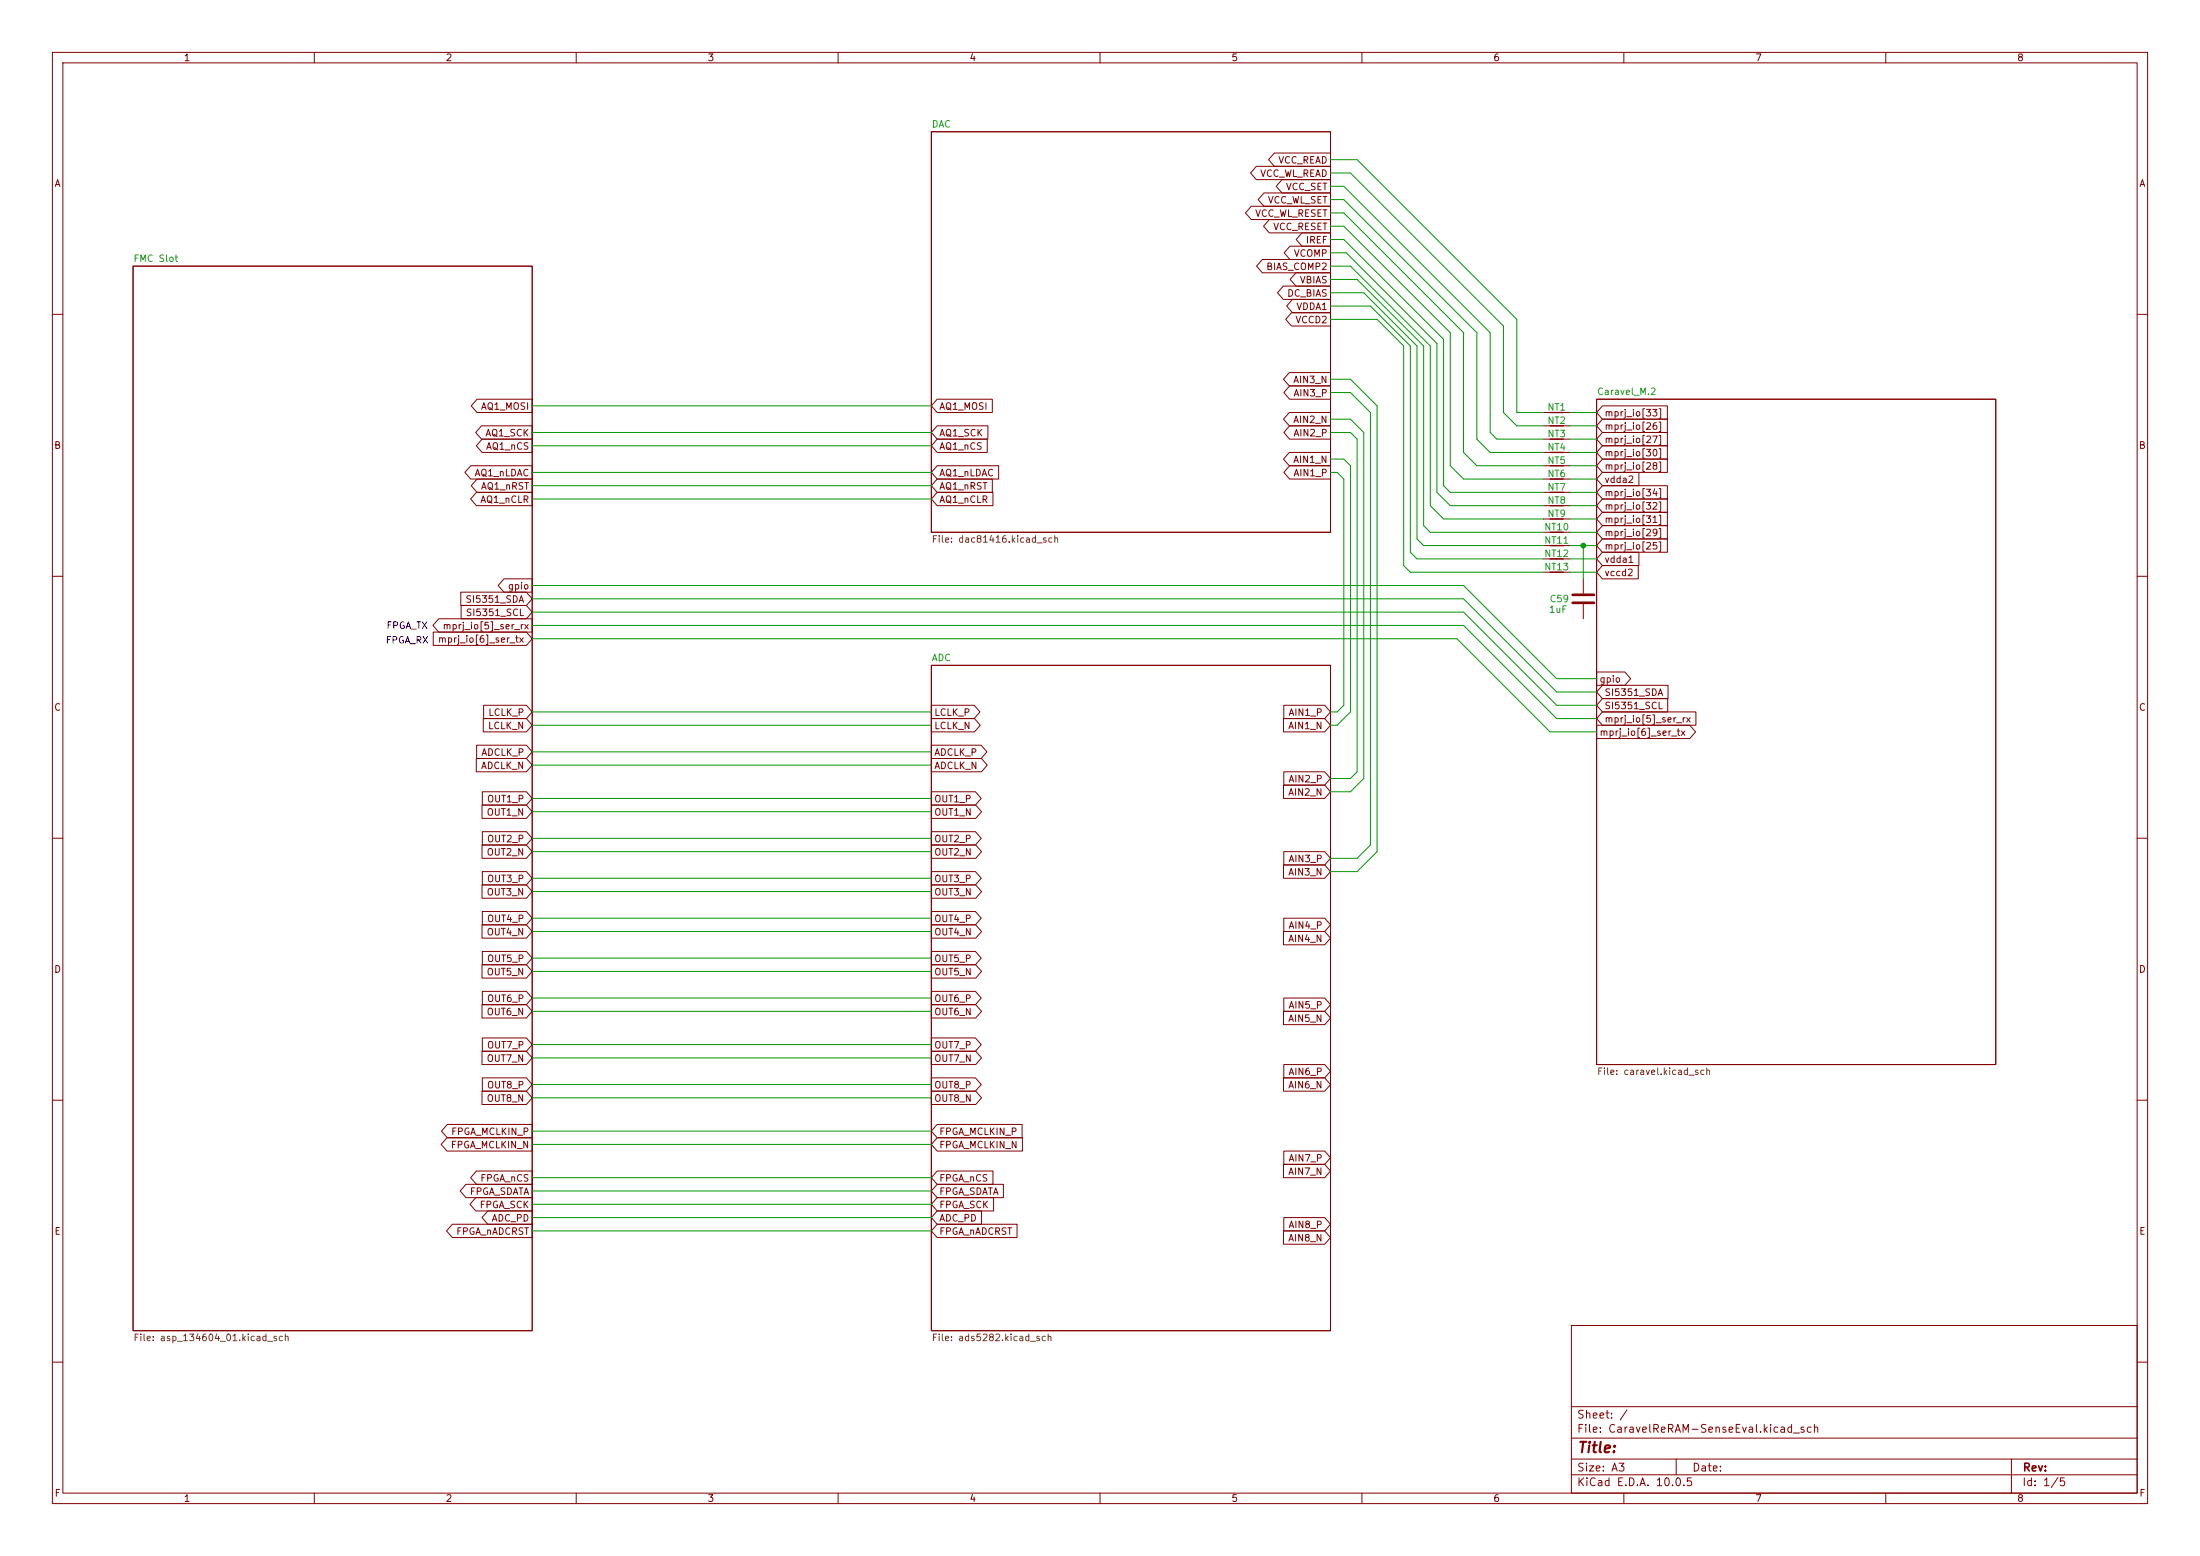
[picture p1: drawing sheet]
<svg xmlns="http://www.w3.org/2000/svg" width="420mm" height="297mm" viewBox="0 0 420 297" stroke-linecap="round" stroke-linejoin="round" font-family="sans-serif">
<g fill="none" stroke="#840000" stroke-width=".19">
<path d="M10 10h400v277h-400zM12 12h396v273h-396zM60 10v2M110 10v2M160 10v2M210 10v2M260 10v2M310 10v2M360 10v2M177.8 25.1h76.2v76.5h-76.2zM238.9 39.4h15.1v2.5h-15.1l-1.1-1.3zM239.8 31.7h14.2v2.6h-14.2l-1.1-1.3z"/>
<path d="M241.3 36.8h12.7v2.6h-12.7l-1.1-1.3zM243.3 29.2h10.7v2.6h-10.7l-1.1-1.3zM244.7 34.3h9.3v2.5h-9.3l-1.1-1.2zM25.4 50.8h76.2v203.2h-76.2zM241 49.5h13v2.6h-13l-1.1-1.3zM242.3 41.9h11.7v2.6h-11.7l-1.1-1.3zM245 54.6h9v2.6h-9l-1.1-1.3zM246.3 47h7.7v2.5h-7.7l-1.2-1.2zM246.6 59.7h7.4v2.5h-7.4l-1.2-1.2zM246.7 57.1h7.3v2.6h-7.3l-1.1-1.3zM247.4 52.1h6.6v2.5h-6.6l-1.1-1.3zM248.6 44.4h5.4v2.6h-5.4l-1.2-1.3z"/>
<path d="M10 60h2M91.1 76.2h10.5v2.5h-10.5l-1.1-1.2zM178.9 76.2h10.5v2.5h-10.5l-1.1-1.2zM246.1 71.1h7.9v2.6h-7.9l-1.1-1.3zM246.1 78.7h7.9v2.6h-7.9l-1.1-1.3zM246.2 73.7h7.8v2.5h-7.8l-1.1-1.3zM294.6 78.7h5.1M304.8 76.2h76.2v127h-76.2zM305.9 77.5h12.4v2.5h-12.4l-1.1-1.3zM408 60h2M89.9 88.9h11.7v2.5h-11.7l-1.1-1.2zM91 94h10.6v2.5h-10.6l-1.2-1.2z"/>
<path d="M91.1 91.4h10.5v2.6h-10.5l-1.1-1.3zM91.9 81.3h9.7v2.5h-9.7l-1.1-1.2zM92 83.8h9.6v2.6h-9.6l-1.1-1.3zM178.9 88.9h11.7v2.5h-11.7l-1.1-1.2zM178.9 94h10.7v2.5h-10.7l-1.1-1.2zM178.9 91.4h10.5v2.6h-10.5l-1.1-1.3zM178.9 83.8h9.6v2.6h-9.6l-1.1-1.3zM178.9 81.3h9.7v2.5h-9.7l-1.1-1.2zM246.1 86.4h7.9v2.5h-7.9l-1.1-1.3zM246.2 88.9h7.8v2.5h-7.8l-1.1-1.2zM246.2 81.3h7.8v2.5h-7.8l-1.1-1.2zM294.6 96.5h5.1"/>
<path d="M294.6 86.4h5.1M294.6 91.4h5.1M294.6 88.9h5.1M294.6 94h5.1M294.6 99.1h5.1M294.6 81.3h5.1M294.6 83.8h5.1M305.9 97.8h12.4v2.5h-12.4l-1.1-1.2zM305.9 87.6h12.4v2.6h-12.4l-1.1-1.3zM305.9 82.5h12.4v2.6h-12.4l-1.1-1.3zM305.9 85.1h12.4v2.5h-12.4l-1.1-1.2zM305.9 80h12.4v2.6h-12.4l-1.1-1.3z"/>
<path d="M305.9 90.2h7v2.5h-7l-1.1-1.3zM305.9 95.2h12.4v2.6h-12.4l-1.1-1.3zM305.9 92.7h12.4v2.6h-12.4l-1.1-1.3zM10 110h2M83.8 118.1h17.8v2.6h-17.8l-1.2-1.3zM88 113h12.5l1.1 1.3-1.1 1.3h-12.5zM88 115.6h12.5l1.1 1.2-1.1 1.3h-12.5zM96.2 110.5h5.4v2.5h-5.4l-1.1-1.2zM294.6 104.1h5.1M294.6 106.7h5.1M294.6 109.2h5.1M294.6 101.6h5.1"/>
<path d="M302.3 110.5v2.8M302.3 115.3v2.8M305.9 105.4h7v2.6h-7l-1.1-1.3zM305.9 107.9h6.8v2.6h-6.8l-1.1-1.3zM305.9 100.3h12.4v2.6h-12.4l-1.1-1.3zM305.9 102.9h12.4v2.5h-12.4l-1.1-1.3zM408 110h2M82.7 120.6h17.8l1.1 1.3-1.1 1.3h-17.8zM92.3 137.2h8.2l1.1 1.2-1.1 1.3h-8.2zM92.3 134.6h8.2l1.1 1.3-1.1 1.3h-8.2zM177.8 127h76.2v127h-76.2zM177.8 137.2h8.2l1.1 1.2-1.1 1.3h-8.2z"/>
<path d="M177.8 134.6h8.2l1.1 1.3-1.1 1.3h-8.2zM245 137.2h7.9l1.1 1.2-1.1 1.3h-7.9zM245.1 134.6h7.8l1.1 1.3-1.1 1.3h-7.8zM304.8 138.4h17.8l1.1 1.3-1.1 1.3h-17.8zM304.8 128.3h5.4l1.1 1.2-1.1 1.3h-5.4zM305.9 130.8h12.5v2.6h-12.5l-1.1-1.3zM305.9 133.3h12.5v2.6h-12.5l-1.1-1.3zM305.9 135.9h17.9v2.5h-17.9l-1.1-1.2zM10 160h2M90.9 144.8h9.6l1.1 1.3-1.1 1.2h-9.6zM91 142.2h9.5l1.1 1.3-1.1 1.3h-9.5zM92 153.7h8.5l1.1 1.2-1.1 1.3h-8.5z"/>
<path d="M92.1 151.1h8.4l1.1 1.3-1.1 1.3h-8.4zM92.1 158.7h8.4l1.1 1.3-1.1 1.3h-8.4zM177.8 153.7h8.5l1.1 1.2-1.1 1.3h-8.5zM177.8 158.7h8.4l1.1 1.3-1.1 1.3h-8.4zM177.8 144.8h9.6l1.1 1.3-1.1 1.2h-9.6zM177.8 142.2h9.5l1.1 1.3-1.1 1.3h-9.5zM177.8 151.1h8.4l1.1 1.3-1.1 1.3h-8.4zM245 149.9h7.9l1.1 1.2-1.1 1.3h-7.9zM245.1 147.3h7.8l1.1 1.3-1.1 1.3h-7.8zM408 160h2M92 168.9h8.5l1.1 1.3-1.1 1.3h-8.5zM92 161.3h8.5l1.1 1.3-1.1 1.2h-8.5z"/>
<path d="M92 176.5h8.5l1.1 1.3-1.1 1.3h-8.5zM92.1 174h8.4l1.1 1.3-1.1 1.2h-8.4zM92.1 166.4h8.4l1.1 1.2-1.1 1.3h-8.4zM177.8 176.5h8.5l1.1 1.3-1.1 1.3h-8.5zM177.8 161.3h8.5l1.1 1.3-1.1 1.2h-8.5zM177.8 168.9h8.5l1.1 1.3-1.1 1.3h-8.5zM177.8 166.4h8.4l1.1 1.2-1.1 1.3h-8.4zM177.8 174h8.4l1.1 1.3-1.1 1.2h-8.4zM245 177.8h7.9l1.1 1.3-1.1 1.2h-7.9zM245 165.1h7.9l1.1 1.3-1.1 1.2h-7.9zM245.1 162.6h7.8l1.1 1.2-1.1 1.3h-7.8zM245.1 175.3h7.8l1.1 1.2-1.1 1.3h-7.8z"/>
<path d="M92 184.1h8.5l1.1 1.3-1.1 1.3h-8.5zM92 191.8h8.5l1.1 1.2-1.1 1.3h-8.5zM92.1 198.1h8.4l1.1 1.3-1.1 1.3h-8.4zM92.1 189.2h8.4l1.1 1.3-1.1 1.3h-8.4zM92.1 181.6h8.4l1.1 1.3-1.1 1.3h-8.4zM177.8 189.2h8.4l1.1 1.3-1.1 1.3h-8.4zM177.8 191.8h8.5l1.1 1.2-1.1 1.3h-8.5zM177.8 181.6h8.4l1.1 1.3-1.1 1.3h-8.4zM177.8 184.1h8.5l1.1 1.3-1.1 1.3h-8.5zM177.8 198.1h8.4l1.1 1.3-1.1 1.3h-8.4zM245 193h7.9l1.1 1.3-1.1 1.3h-7.9zM245.1 190.5h7.8l1.1 1.3-1.1 1.2h-7.8z"/>
<path d="M10 210h2M85.3 217.2h16.3v2.5h-16.3l-1.1-1.3zM85.4 214.6h16.2v2.6h-16.2l-1.1-1.3zM92 208.3h8.5l1.1 1.3-1.1 1.2h-8.5zM92 200.7h8.5l1.1 1.2-1.1 1.3h-8.5zM92.1 205.7h8.4l1.1 1.3-1.1 1.3h-8.4zM177.8 200.7h8.5l1.1 1.2-1.1 1.3h-8.5zM177.8 205.7h8.4l1.1 1.3-1.1 1.3h-8.4zM177.8 208.3h8.5l1.1 1.3-1.1 1.2h-8.5zM178.9 217.2h16.3v2.5h-16.3l-1.1-1.3zM178.9 214.6h16.2v2.6h-16.2l-1.1-1.3zM245 205.7h7.9l1.1 1.3-1.1 1.3h-7.9z"/>
<path d="M245.1 219.7h7.8l1.1 1.3-1.1 1.3h-7.8zM245.1 203.2h7.8l1.1 1.3-1.1 1.2h-7.8zM408 210h2M86.4 233.7h15.2v2.5h-15.2l-1.2-1.3zM89 226.1h12.6v2.5h-12.6l-1.2-1.3zM90.8 228.6h10.8v2.5h-10.8l-1.1-1.2zM91 223.5h10.6v2.6h-10.6l-1.2-1.3zM93.1 231.1h8.5v2.6h-8.5l-1.1-1.3zM178.9 231.1h8.5v2.6h-8.5l-1.1-1.3zM178.9 226.1h12.7v2.5h-12.7l-1.1-1.3zM178.9 223.5h10.7v2.6h-10.7l-1.1-1.3zM178.9 228.6h10.8v2.5h-10.8l-1.1-1.2z"/>
<path d="M178.9 233.7h15.3v2.5h-15.3l-1.1-1.3zM245 234.9h7.9l1.1 1.3-1.1 1.3h-7.9zM245 222.2h7.9l1.1 1.3-1.1 1.3h-7.9zM245.1 232.4h7.8l1.1 1.3-1.1 1.3h-7.8zM300 253h108v32h-108zM10 260h2M300 278.5h108M300 274.5h108M300 268.5h108M320 278.5v3M384 278.5v6.5M408 260h2"/>
<path d="M60 285v2M110 285v2M160 285v2M210 285v2M260 285v2M300 281.5h108M310 285v2M360 285v2"/>
</g>
<g fill="none" stroke="#840000" stroke-width=".25">
<path d="M295.9 78.7h2.5M295.9 96.5h2.5M295.9 86.4h2.5M295.9 91.4h2.5M295.9 88.9h2.5M295.9 94h2.5M295.9 99.1h2.5M295.9 81.3h2.5M295.9 83.8h2.5M295.9 104.1h2.5M295.9 106.7h2.5M295.9 109.2h2.5"/>
<path d="M295.9 101.6h2.5"/>
</g>
<path d="M300.2 113.5h4.1M300.2 115.1h4.1" fill="none" stroke="#840000" stroke-width=".51"/>
<g fill="none" stroke="#009600" stroke-width=".19">
<path d="M254 30.5h5.1l30.5 30.5v17.7h5M254 35.6h2.5l28 27.9v19.1l1.2 1.2h8.9M254 33h3.8l29.2 29.2v16.5l2.6 2.6h5M254 38.1h2.5l25.4 25.4v20.3l2.6 2.6h10.1M254 40.6h2.5l22.9 22.9v22.9l2.5 2.5h12.7M254 43.2h2.5l20.4 20.3v25.4l2.5 2.5h15.2M254 50.8h3.8l15.2 15.2v30.5l2.6 2.6h19M254 58.4h7.6l7.6 7.6v39.4l1.3 1.3h24.1M254 55.9h6.3l10.2 10.1v36.9l1.3 1.2h22.8M254 53.3h5.1l12.7 12.7v34.3l1.2 1.3h21.6M254 48.3h3l17.3 17.3v28.4l2.6 2.5h17.7M254 45.7h2.5l19.1 19.1v27.9l1.3 1.3h17.7"/>
<path d="M101.6 77.5h76.2M254 74.9h3.8l3.8 3.8v82.6l-2.5 2.5h-5.1M254 72.4h3.8l5.1 5.1v85.1l-3.8 3.8h-5.1M254 61h8.9l5.1 5v42l1.2 1.2h25.4M299.7 78.7h5.1M101.6 82.6h76.2M101.6 90.2h76.2M101.6 85.1h76.2M101.6 95.3h76.2M101.6 92.7h76.2M254 82.6h3.8l1.3 1.2v63.5l-1.3 1.3h-3.8M254 80h3.8l2.5 2.6v66l-2.5 2.5h-3.8"/>
<path d="M254 90.2h1.3l1.2 1.2v43.2l-1.2 1.3h-1.3M254 87.6h2.5l1.3 1.3v47l-2.5 2.5h-1.3M299.7 88.9h5.1M299.7 91.4h5.1M299.7 96.5h5.1M299.7 99.1h5.1M299.7 86.4h5.1M299.7 94h5.1M299.7 81.3h5.1M299.7 83.8h5.1M101.6 114.3h177.8l17.8 17.8h7.6M101.6 116.8h177.8l17.8 17.8h7.6"/>
<path d="M101.6 111.8h177.8l17.8 17.7h7.6M101.6 119.4h177.8l17.8 17.8h7.6M299.7 101.6h5.1M299.7 106.7h5.1M299.7 104.1h5.1M299.7 109.2h5.1M302.3 104.1v6.4M101.6 138.4h76.2M101.6 135.9h76.2M101.6 121.9h176.5l17.8 17.8h8.9M101.6 154.9h76.2M101.6 152.4h76.2"/>
<path d="M101.6 146.1h76.2M101.6 143.5h76.2M101.6 160h76.2M101.6 167.6h76.2M101.6 162.6h76.2M101.6 177.8h76.2M101.6 175.3h76.2M101.6 170.2h76.2M101.6 185.4h76.2M101.6 182.9h76.2M101.6 193h76.2M101.6 190.5h76.2"/>
<path d="M101.6 199.4h76.2M101.6 218.4h76.2M101.6 215.9h76.2M101.6 209.6h76.2M101.6 201.9h76.2M101.6 207h76.2M101.6 227.3h76.2M101.6 224.8h76.2M101.6 232.4h76.2M101.6 229.9h76.2M101.6 234.9h76.2"/>
</g>
<circle cx="302.3" cy="104.1" r=".46" fill="#009600" stroke="#009600" stroke-width=".19"/>
<text font-size="2" fill="#840000" x="301" y="277.8">Title:</text>
<g font-size="1.5" fill="#840000">
<text x="300.9" y="273.8">File: CaravelReRAM-SenseEval.kicad_sch</text>
<text x="300.9" y="271.1">Sheet: /</text>
<text x="300.9" y="281.2">Size: A3</text>
<text x="322.9" y="281.2">Date:</text>
<text x="386" y="281.2">Rev:</text>
<text x="300.9" y="284">KiCad E.D.A. 10.0.5</text>
<text x="385.9" y="284">Id: 1/5</text>
</g>
<g font-size="1.3" fill="#840000">
<text x="35" y="12">1</text>
<text x="85" y="12">2</text>
<text x="135" y="12">3</text>
<text x="185" y="12">4</text>
<text x="235" y="12">5</text>
<text x="285" y="12">6</text>
<text x="335" y="12">7</text>
<text x="385" y="12">8</text>
<text x="10.3" y="36">A</text>
<text x="240.5" y="34.1">VCC_WL_READ</text>
<text x="243.9" y="31.5">VCC_READ</text>
<text x="408.3" y="36">A</text>
<text x="239.5" y="41.7">VCC_WL_RESET</text>
<text x="241.9" y="39.2">VCC_WL_SET</text>
<text x="245.4" y="36.6">VCC_SET</text>
<text x="243" y="44.2">VCC_RESET</text>
<text x="249.2" y="46.8">IREF</text>
<text x="241.6" y="51.9">BIAS_COMP2</text>
<text x="246.9" y="49.3">VCOMP</text>
<text x="245.6" y="56.9">DC_BIAS</text>
<text x="247.4" y="59.5">VDDA1</text>
<text x="248" y="54.4">VBIAS</text>
<text x="247.2" y="62">VCCD2</text>
<text x="246.8" y="73.4">AIN3_N</text>
<text x="246.8" y="76">AIN3_P</text>
<text x="91.7" y="78.5">AQ1_MOSI</text>
<text x="92.6" y="83.6">AQ1_SCK</text>
<text x="179.2" y="83.6">AQ1_SCK</text>
<text x="179.2" y="78.5">AQ1_MOSI</text>
<text x="246.8" y="81.1">AIN2_N</text>
<text x="246.8" y="83.6">AIN2_P</text>
<text x="306.2" y="79.8">mprj_io[33]</text>
<text x="306.2" y="82.3">mprj_io[26]</text>
<text x="10.2" y="86">B</text>
<text x="92.7" y="86.1">AQ1_nCS</text>
<text x="179.2" y="86.1">AQ1_nCS</text>
<text x="246.8" y="88.7">AIN1_N</text>
<text x="306.2" y="90">mprj_io[28]</text>
<text x="306.2" y="84.9">mprj_io[27]</text>
<text x="306.2" y="87.4">mprj_io[30]</text>
<text x="408.2" y="86">B</text>
<text x="90.5" y="91.2">AQ1_nLDAC</text>
<text x="91.7" y="93.8">AQ1_nRST</text>
<text x="179.2" y="91.2">AQ1_nLDAC</text>
<text x="179.2" y="93.8">AQ1_nRST</text>
<text x="246.8" y="91.2">AIN1_P</text>
<text x="306.2" y="92.5">vdda2</text>
<text x="306.2" y="95">mprj_io[34]</text>
<text x="91.6" y="96.3">AQ1_nCLR</text>
<text x="179.2" y="96.3">AQ1_nCLR</text>
<text x="306.2" y="100.1">mprj_io[31]</text>
<text x="306.2" y="97.6">mprj_io[32]</text>
<text x="306.2" y="107.7">vdda1</text>
<text x="306.2" y="102.7">mprj_io[29]</text>
<text x="306.2" y="105.2">mprj_io[25]</text>
<text x="96.8" y="112.8">gpio</text>
<text x="306.2" y="110.3">vccd2</text>
<text x="88.8" y="115.4">SI5351_SDA</text>
<text x="88.8" y="117.9">SI5351_SCL</text>
<text x="83.5" y="123">mprj_io[6]_ser_tx</text>
<text x="84.4" y="120.4">mprj_io[5]_ser_rx</text>
<text x="305.2" y="130.6">gpio</text>
<text x="10.2" y="136">C</text>
<text x="93.1" y="136.9">LCLK_P</text>
<text x="178.2" y="136.9">LCLK_P</text>
<text x="245.9" y="136.9">AIN1_P</text>
<text x="306.2" y="133.1">SI5351_SDA</text>
<text x="306.2" y="135.7">SI5351_SCL</text>
<text x="408.2" y="136">C</text>
<text x="93" y="139.5">LCLK_N</text>
<text x="178.2" y="139.5">LCLK_N</text>
<text x="245.8" y="139.5">AIN1_N</text>
<text x="305.2" y="140.8">mprj_io[6]_ser_tx</text>
<text x="306.2" y="138.2">mprj_io[5]_ser_rx</text>
<text x="91.7" y="147.1">ADCLK_N</text>
<text x="91.8" y="144.6">ADCLK_P</text>
<text x="178.2" y="147.1">ADCLK_N</text>
<text x="178.2" y="144.6">ADCLK_P</text>
<text x="245.9" y="149.6">AIN2_P</text>
<text x="92.8" y="156">OUT1_N</text>
<text x="92.9" y="153.5">OUT1_P</text>
<text x="178.2" y="156">OUT1_N</text>
<text x="178.2" y="153.5">OUT1_P</text>
<text x="245.8" y="152.2">AIN2_N</text>
<text x="92.9" y="161.1">OUT2_P</text>
<text x="178.2" y="161.1">OUT2_P</text>
<text x="92.8" y="163.6">OUT2_N</text>
<text x="178.2" y="163.6">OUT2_N</text>
<text x="245.8" y="167.4">AIN3_N</text>
<text x="245.9" y="164.9">AIN3_P</text>
<text x="92.8" y="171.2">OUT3_N</text>
<text x="92.9" y="168.7">OUT3_P</text>
<text x="178.2" y="171.2">OUT3_N</text>
<text x="178.2" y="168.7">OUT3_P</text>
<text x="92.8" y="178.9">OUT4_N</text>
<text x="92.9" y="176.3">OUT4_P</text>
<text x="178.2" y="178.9">OUT4_N</text>
<text x="178.2" y="176.3">OUT4_P</text>
<text x="245.9" y="177.6">AIN4_P</text>
<text x="10.2" y="186">D</text>
<text x="92.9" y="183.9">OUT5_P</text>
<text x="178.2" y="183.9">OUT5_P</text>
<text x="245.8" y="180.1">AIN4_N</text>
<text x="408.2" y="186">D</text>
<text x="92.8" y="186.5">OUT5_N</text>
<text x="92.9" y="191.6">OUT6_P</text>
<text x="178.2" y="191.6">OUT6_P</text>
<text x="178.2" y="186.5">OUT5_N</text>
<text x="92.8" y="194.1">OUT6_N</text>
<text x="178.2" y="194.1">OUT6_N</text>
<text x="245.8" y="195.4">AIN5_N</text>
<text x="245.9" y="192.8">AIN5_P</text>
<text x="92.8" y="203">OUT7_N</text>
<text x="92.9" y="200.4">OUT7_P</text>
<text x="178.2" y="203">OUT7_N</text>
<text x="178.2" y="200.4">OUT7_P</text>
<text x="92.9" y="208.1">OUT8_P</text>
<text x="178.2" y="208.1">OUT8_P</text>
<text x="245.8" y="208.1">AIN6_N</text>
<text x="245.9" y="205.5">AIN6_P</text>
<text x="92.8" y="210.6">OUT8_N</text>
<text x="178.2" y="210.6">OUT8_N</text>
<text x="86" y="219.5">FPGA_MCLKIN_N</text>
<text x="86" y="217">FPGA_MCLKIN_P</text>
<text x="179.2" y="219.5">FPGA_MCLKIN_N</text>
<text x="179.2" y="217">FPGA_MCLKIN_P</text>
<text x="91.6" y="225.8">FPGA_nCS</text>
<text x="179.2" y="225.8">FPGA_nCS</text>
<text x="245.8" y="224.6">AIN7_N</text>
<text x="245.9" y="222">AIN7_P</text>
<text x="89.6" y="228.4">FPGA_SDATA</text>
<text x="91.5" y="230.9">FPGA_SCK</text>
<text x="93.8" y="233.5">ADC_PD</text>
<text x="179.2" y="233.5">ADC_PD</text>
<text x="179.2" y="228.4">FPGA_SDATA</text>
<text x="179.2" y="230.9">FPGA_SCK</text>
<text x="10.3" y="236">E</text>
<text x="87" y="236">FPGA_nADCRST</text>
<text x="179.2" y="236">FPGA_nADCRST</text>
<text x="245.8" y="237.3">AIN8_N</text>
<text x="245.9" y="234.7">AIN8_P</text>
<text x="408.3" y="236">E</text>
<text x="10.3" y="286">F</text>
<text x="35" y="287">1</text>
<text x="85" y="287">2</text>
<text x="135" y="287">3</text>
<text x="185" y="287">4</text>
<text x="235" y="287">5</text>
<text x="285" y="287">6</text>
<text x="335" y="287">7</text>
<text x="385" y="287">8</text>
<text x="408.3" y="286">F</text>
</g>
<g font-size="1.3" fill="#006464">
<text x="177.8" y="24.7">DAC</text>
<text x="25.4" y="50.3">FMC Slot</text>
<text x="304.8" y="75.7">Caravel_M.2</text>
<text x="295.3" y="78.7">NT1</text>
<text x="295.3" y="81.2">NT2</text>
<text x="295.3" y="83.8">NT3</text>
<text x="295.3" y="86.3">NT4</text>
<text x="295.3" y="88.8">NT5</text>
<text x="295.3" y="91.4">NT6</text>
<text x="295.3" y="93.9">NT7</text>
<text x="294.7" y="101.5">NT10</text>
<text x="295.3" y="96.5">NT8</text>
<text x="295.3" y="99">NT9</text>
<text x="294.7" y="104.1">NT11</text>
<text x="294.7" y="106.6">NT12</text>
<text x="294.7" y="109.2">NT13</text>
<text x="295.6" y="117.3">1uF</text>
<text x="295.7" y="115.3">C59</text>
<text x="177.8" y="126.5">ADC</text>
</g>
<g font-size="1.3" fill="#725600">
<text x="177.8" y="103.9">File: dac81416.kicad_sch</text>
<text x="304.8" y="205.5">File: caravel.kicad_sch</text>
<text x="25.4" y="256.3">File: asp_134604_01.kicad_sch</text>
<text x="177.8" y="256.3">File: ads5282.kicad_sch</text>
</g>
<g font-size="1.3" fill="#0000c2">
<text x="73.5" y="123.1">FPGA_RX</text>
<text x="73.7" y="120.3">FPGA_TX</text>
</g>
</svg>
